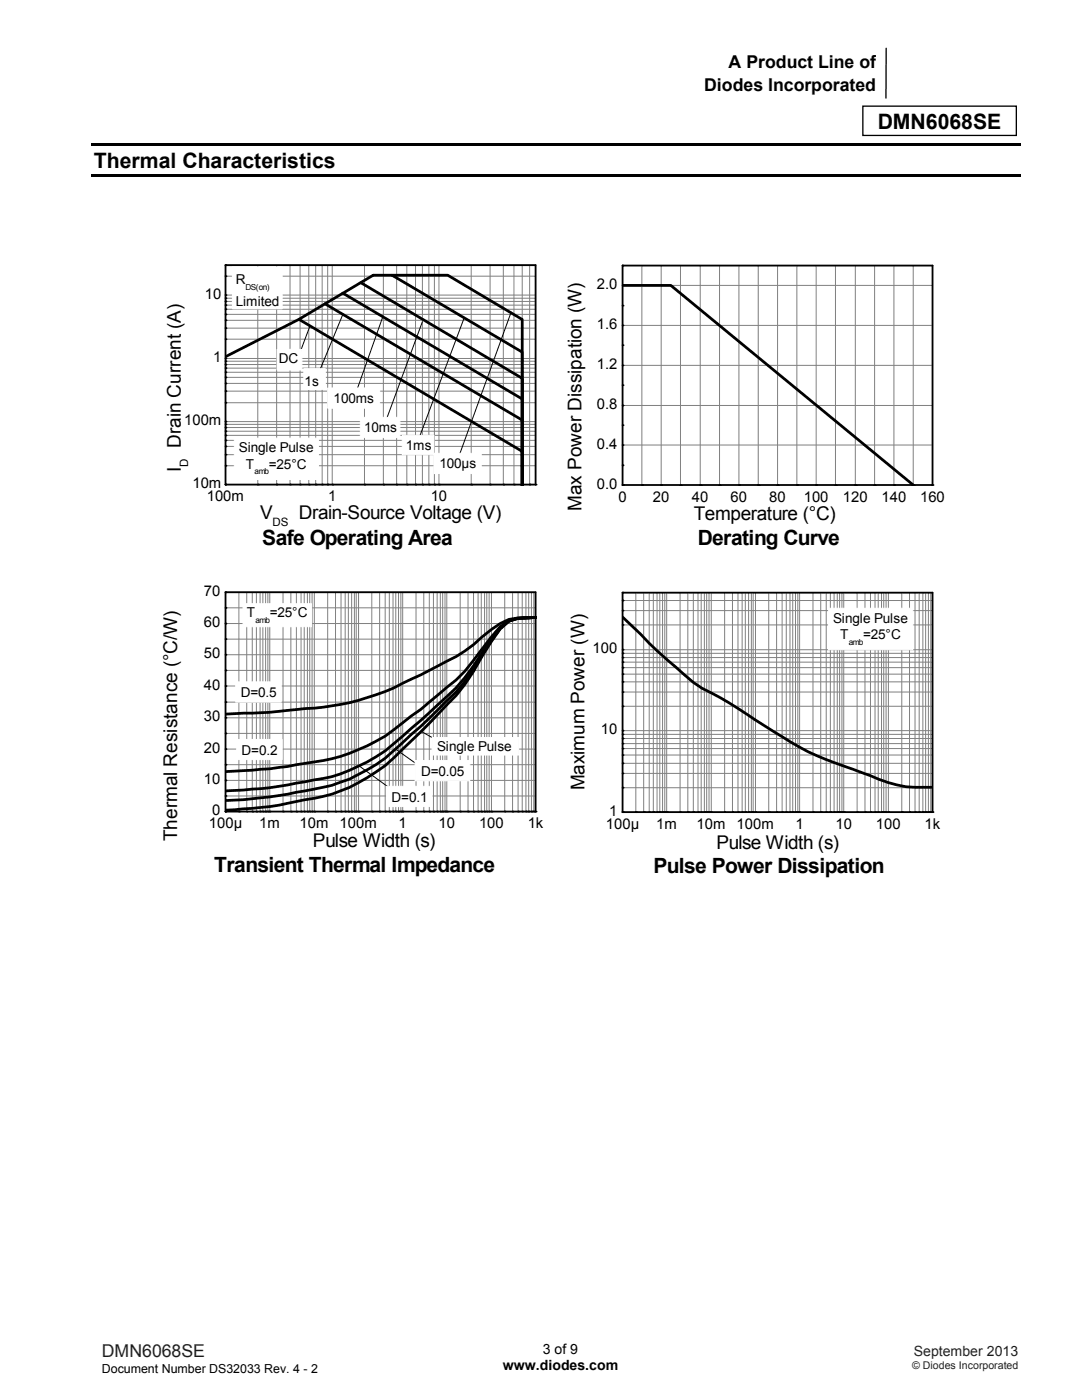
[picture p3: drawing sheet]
<svg xmlns="http://www.w3.org/2000/svg" width="216mm" height="279mm" viewBox="0 0 216 279" stroke-linecap="round" stroke-linejoin="round" font-family="sans-serif">
<path d="M176.8 9.6v10M172.2 21.2h30.6v5.8h-30.6z" fill="none" stroke="#000" stroke-width=".26"/>
<g fill="#000">
<path d="M18.2 28.6h185.5v.5h-185.5zM18.2 34.7h185.5v.5h-185.5z"/>
<circle cx="45" cy="59.5" r=".18"/>
<circle cx="45" cy="55.1" r=".18"/>
<circle cx="45" cy="58.9" r=".18"/>
<circle cx="45" cy="52.9" r=".18"/>
<circle cx="45" cy="60.2" r=".18"/>
<circle cx="45" cy="61.7" r=".18"/>
<circle cx="45" cy="76.5" r=".18"/>
<circle cx="45" cy="72.7" r=".18"/>
<circle cx="45" cy="60.9" r=".18"/>
<circle cx="45" cy="74.3" r=".18"/>
<circle cx="45" cy="71.5" r=".18"/>
<circle cx="45" cy="63.9" r=".18"/>
<circle cx="45" cy="62.7" r=".18"/>
<circle cx="45" cy="78.1" r=".18"/>
<circle cx="45" cy="75.3" r=".18"/>
<circle cx="45" cy="73.5" r=".18"/>
<circle cx="45" cy="67.7" r=".18"/>
<circle cx="45" cy="72.1" r=".18"/>
<circle cx="45" cy="65.5" r=".18"/>
<circle cx="45" cy="89.1" r=".18"/>
<circle cx="45" cy="80.4" r=".18"/>
<circle cx="45" cy="96.7" r=".18"/>
<circle cx="45" cy="92.9" r=".18"/>
<circle cx="45" cy="90.7" r=".18"/>
<circle cx="45" cy="86.9" r=".18"/>
<circle cx="45" cy="86.1" r=".18"/>
<circle cx="45" cy="85.3" r=".18"/>
<circle cx="45" cy="84.7" r=".18"/>
<circle cx="45" cy="84.1" r=".18"/>
<circle cx="45" cy="87.9" r=".18"/>
<circle cx="51.4" cy="96.7" r=".18"/>
<circle cx="55.2" cy="96.7" r=".18"/>
<circle cx="57.9" cy="96.7" r=".18"/>
<circle cx="59.9" cy="96.7" r=".18"/>
<circle cx="61.6" cy="96.7" r=".18"/>
<circle cx="63" cy="96.7" r=".18"/>
<circle cx="64.3" cy="96.7" r=".18"/>
<circle cx="65.4" cy="96.7" r=".18"/>
<circle cx="66.3" cy="96.7" r=".18"/>
<circle cx="72.7" cy="96.7" r=".18"/>
<circle cx="76.5" cy="96.7" r=".18"/>
<circle cx="79.1" cy="96.7" r=".18"/>
<circle cx="81.2" cy="96.7" r=".18"/>
<circle cx="82.9" cy="96.7" r=".18"/>
<circle cx="84.3" cy="96.7" r=".18"/>
<circle cx="85.6" cy="96.7" r=".18"/>
<circle cx="86.7" cy="96.7" r=".18"/>
<circle cx="87.6" cy="96.7" r=".18"/>
<circle cx="94" cy="96.7" r=".18"/>
<circle cx="97.8" cy="96.7" r=".18"/>
<circle cx="100.4" cy="96.7" r=".18"/>
<circle cx="102.6" cy="96.7" r=".18"/>
<circle cx="104.2" cy="96.7" r=".18"/>
<circle cx="105.7" cy="96.7" r=".18"/>
<circle cx="106.9" cy="96.7" r=".18"/>
</g>
<g fill="none" stroke="#808080" stroke-width=".2">
<path d="M45 59.5h61.9M45 55.1h61.9M45 58.9h61.9M51.4 52.9v43.8M55.2 52.9v43.8M57.9 52.9v43.8M59.9 52.9v43.8M61.6 52.9v43.8M63 52.9v43.8M64.3 52.9v43.8M65.4 52.9v43.8M66.3 52.9v43.8"/>
<path d="M72.7 52.9v43.8M76.5 52.9v43.8M79.1 52.9v43.8M81.2 52.9v43.8M82.9 52.9v43.8M84.3 52.9v43.8M85.6 52.9v43.8M86.7 52.9v43.8M87.6 52.9v43.8M94 52.9v43.8M97.8 52.9v43.8M100.4 52.9v43.8"/>
<path d="M102.6 52.9v43.8M104.2 52.9v43.8M105.7 52.9v43.8M124.2 57h61.9M128.1 53v43.8M131.9 53v43.8M135.8 53v43.8M139.7 53v43.8M143.6 53v43.8M147.4 53v43.8M151.3 53v43.8M155.2 53v43.8"/>
<path d="M159 53v43.8M162.9 53v43.8M166.7 53v43.8M170.7 53v43.8M174.5 53v43.8M178.4 53v43.8M182.2 53v43.8M45 78.1h61.9M45 76.5h61.9M45 75.3h61.9M45 74.3h61.9M45 73.5h61.9"/>
<path d="M45 72.7h61.9M45 72.1h61.9M45 67.7h61.9M45 65.5h61.9M45 63.9h61.9M45 62.7h61.9M45 61.7h61.9M45 60.9h61.9M45 60.2h61.9M45 71.5h61.9M124.2 72.9h61.9M124.2 64.9h61.9"/>
<path d="M45 92.9h61.9M45 90.7h61.9M45 89.1h61.9M45 87.9h61.9M45 86.9h61.9M45 86.1h61.9M45 85.3h61.9M45 84.7h61.9M45 80.4h61.9M45 84.1h61.9M124.2 88.8h61.9M124.2 80.9h61.9"/>
<path d="M47.7 118.2v43.8M49.2 118.2v43.8M50.3 118.2v43.8M51.2 118.2v43.8M51.9 118.2v43.8M52.5 118.2v43.8M53 118.2v43.8M53.4 118.2v43.8M53.8 118.2v43.8M56.5 118.2v43.8M58 118.2v43.8M59.1 118.2v43.8"/>
<path d="M60.1 118.2v43.8M60.7 118.2v43.8M61.3 118.2v43.8M61.8 118.2v43.8M62.3 118.2v43.8M62.7 118.2v43.8M65.4 118.2v43.8M67 118.2v43.8M68.1 118.2v43.8M68.9 118.2v43.8M69.5 118.2v43.8M70.2 118.2v43.8"/>
<path d="M70.7 118.2v43.8M71.1 118.2v43.8M71.5 118.2v43.8M74.2 118.2v43.8M75.8 118.2v43.8M76.9 118.2v43.8M77.7 118.2v43.8M78.4 118.2v43.8M79 118.2v43.8M79.5 118.2v43.8M80 118.2v43.8M80.3 118.2v43.8"/>
<path d="M83 118.2v43.8M84.6 118.2v43.8M85.7 118.2v43.8M86.5 118.2v43.8M87.2 118.2v43.8M87.9 118.2v43.8M88.3 118.2v43.8M88.8 118.2v43.8M89.2 118.2v43.8M91.8 118.2v43.8M93.4 118.2v43.8M94.5 118.2v43.8"/>
<path d="M95.4 118.2v43.8M96 118.2v43.8M96.7 118.2v43.8M97.1 118.2v43.8M97.6 118.2v43.8M98.1 118.2v43.8M100.7 118.2v43.8M102.3 118.2v43.8M103.4 118.2v43.8M104.2 118.2v43.8M104.9 118.2v43.8M105.5 118.2v43.8"/>
<path d="M106 118.2v43.8M106.5 118.2v43.8M124.2 119.8h61.9M126.9 118.3v43.8M128.4 118.3v43.8M129.5 118.3v43.8M130.4 118.3v43.8M131.1 118.3v43.8M131.7 118.3v43.8M132.2 118.3v43.8M132.7 118.3v43.8M133 118.3v43.8"/>
<path d="M135.7 118.3v43.8M137.2 118.3v43.8M138.3 118.3v43.8M139.3 118.3v43.8M139.9 118.3v43.8M140.5 118.3v43.8M141 118.3v43.8M141.5 118.3v43.8M141.9 118.3v43.8M144.6 118.3v43.8M146.2 118.3v43.8M147.3 118.3v43.8"/>
<path d="M148.1 118.3v43.8M148.7 118.3v43.8M149.4 118.3v43.8M149.9 118.3v43.8M150.3 118.3v43.8M150.7 118.3v43.8M153.4 118.3v43.8M155 118.3v43.8M156.1 118.3v43.8M156.9 118.3v43.8M157.6 118.3v43.8M158.2 118.3v43.8"/>
<path d="M158.7 118.3v43.8M159.2 118.3v43.8M159.6 118.3v43.8M162.2 118.3v43.8M163.8 118.3v43.8M164.9 118.3v43.8M165.7 118.3v43.8M166.4 118.3v43.8M167.1 118.3v43.8M167.5 118.3v43.8M168 118.3v43.8M168.4 118.3v43.8"/>
<path d="M171 118.3v43.8M172.6 118.3v43.8M173.7 118.3v43.8M174.6 118.3v43.8M175.2 118.3v43.8M175.9 118.3v43.8M176.3 118.3v43.8M176.8 118.3v43.8M177.3 118.3v43.8M179.9 118.3v43.8M181.5 118.3v43.8M182.6 118.3v43.8"/>
<path d="M183.4 118.3v43.8M184.1 118.3v43.8M184.7 118.3v43.8M185.3 118.3v43.8M185.7 118.3v43.8M45 133.8h61.9M45 127.6h61.9M45 121.3h61.9M45 136.9h61.9M45 130.7h61.9M45 124.4h61.9M124.2 138.1h61.9"/>
<path d="M124.2 136.1h61.9M124.2 134.5h61.9M124.2 133.2h61.9M124.2 132.1h61.9M124.2 131.2h61.9M124.2 130.4h61.9M124.2 124.7h61.9M124.2 121.9h61.9M124.2 129.7h61.9M45 158.9h61.9M45 152.6h61.9M45 146.4h61.9"/>
<path d="M45 140.1h61.9M45 155.7h61.9M45 149.5h61.9M45 143.3h61.9M124.2 157.2h61.9M124.2 154.3h61.9M124.2 152.3h61.9M124.2 150.7h61.9M124.2 149.4h61.9M124.2 148.4h61.9M124.2 147.4h61.9M124.2 146.6h61.9"/>
<path d="M124.2 140.9h61.9M124.2 145.8h61.9"/>
</g>
<g fill="none" stroke="#000" stroke-width=".55">
<path d="M68.4 58.5l35.8 21.1v17.2M72 56.4l32.2 19.1v21.3M78.2 54.9l26 15.4v26.5M124.2 57h9.7l48.3 39.8M45 71.2l14.6-7.4 14.9-8.9h14.8l14.9 8.9v33M59.7 63.8l44.5 26.3v6.7M64.8 60.6l39.4 23.2v13M107 123.2h-1.9a9.2 9.2 0 0 0-7 2.4l-1.9 1.5a24.8 24.8 0 0 1-7 4.9l-7.1 3.5a48.6 48.6 0 0 1-21.2 5.9 146.4 146.4 0 0 1-15.9 1.1M107 123.2h-1.9a7.6 7.6 0 0 0-7 3.9l-5.4 6.9-1.7 1.7-7.1 5.9-1.8 1.3a46.1 46.1 0 0 1-7.1 5 35.2 35.2 0 0 1-14.1 4.4 118.2 118.2 0 0 1-15.9 1.7M107 123.2l-3.7 .2-1.7 .5-1.8 1.4-3.6 4.9a38.6 38.6 0 0 1-8.8 10.4l-5.3 4.8a56.3 56.3 0 0 1-7.1 5.6 32.1 32.1 0 0 1-12.3 4.6 87.1 87.1 0 0 1-17.7 2.2M107 123.2l-3.7 .2-1.7 .6-1.8 1.4-3.6 5.2a33.3 33.3 0 0 1-7 9.2l-5.3 5.2-1.8 1.6a62.9 62.9 0 0 1-7.1 6 36.2 36.2 0 0 1-15.9 5.5 92.5 92.5 0 0 1-14.1 1.7M107 123.2l-3.7 .2-1.7 .6-1.8 1.5-3.6 5.4a34.7 34.7 0 0 1-7 9.8l-7.1 7.1a47.4 47.4 0 0 1-7.1 6.3 31.2 31.2 0 0 1-14.1 5.5 83.8 83.8 0 0 1-15.9 2.1"/>
<path d="M124.2 123.1l3.6 3.4a127.5 127.5 0 0 0 10.5 9.7l1.8 1.2 5.3 2.8a224.3 224.3 0 0 0 15.9 9.9l3.6 1.5 8.8 3.2a23.9 23.9 0 0 0 12.5 2.3"/>
</g>
<path d="M45 52.9h61.9v43.8h-61.9z" fill="none" stroke="#000" stroke-width=".37"/>
<path d="M61.9 64.9l-2.5 6.6M68.4 62.7l-4.9 12.1M76.4 63.2l-5.2 14.8M84.3 64.2l-7.1 19.2M92.6 63.4l-9.2 24.7" fill="none" stroke="#000" stroke-width=".2"/>
<path d="M46.8 87.4h16.7v8.3h-16.7z" fill-rule="evenodd" fill="#fff" stroke="#fff" stroke-width=".2"/>
<g fill="#fff">
<path d="M47.7 87.8h14.8v3.1h-14.8z"/>
<path d="M49 91.1h1.8v3.1h-1.8z"/>
<path d="M50.8 93.2h2.9v1.8h-2.9z"/>
<path d="M53.6 91.1h7.6v3.1h-7.6z"/>
</g>
<g fill="#fff" stroke="#fff" stroke-width=".2">
<path d="M46.4 53.3h9.9v8.3h-9.9z" fill-rule="evenodd"/>
<path d="M86.6 90.5h9.4v4h-9.4z" fill-rule="evenodd"/>
</g>
<path d="M102 62.3l-10.8 29.8" fill="none" stroke="#000" stroke-width=".2"/>
<path d="M87.7 91.1h7.3v3h-7.3z" fill="#fff"/>
<path d="M80.3 86.9h6.3v3.8h-6.3z" fill-rule="evenodd" fill="#fff" stroke="#fff" stroke-width=".2"/>
<path d="M81 87.4h5.1v3h-5.1z" fill="#fff"/>
<path d="M71.9 83.3h7.9v4h-7.9z" fill-rule="evenodd" fill="#fff" stroke="#fff" stroke-width=".2"/>
<path d="M72.6 83.7h6.7v3h-6.7z" fill="#fff"/>
<path d="M65.4 77.4h10.4v4.1h-10.4z" fill-rule="evenodd" fill="#fff" stroke="#fff" stroke-width=".2"/>
<path d="M66.6 78h8.1v3h-8.1z" fill="#fff"/>
<path d="M60.6 73.6h4.3v4.1h-4.3z" fill-rule="evenodd" fill="#fff" stroke="#fff" stroke-width=".2"/>
<path d="M60.8 74.6h2.8v3.1h-2.8z" fill="#fff"/>
<path d="M55.3 69.7h4.9v4.2h-4.9z" fill-rule="evenodd" fill="#fff" stroke="#fff" stroke-width=".2"/>
<path d="M55.6 70h3.9v3.1h-3.9z" fill="#fff"/>
<g fill="#000">
<circle cx="124.2" cy="57" r=".18"/>
<circle cx="124.2" cy="53" r=".18"/>
<circle cx="124.2" cy="61" r=".18"/>
<circle cx="124.2" cy="64.9" r=".18"/>
<circle cx="124.2" cy="76.9" r=".18"/>
<circle cx="124.2" cy="72.9" r=".18"/>
<circle cx="124.2" cy="68.9" r=".18"/>
<circle cx="124.2" cy="96.8" r=".18"/>
<circle cx="124.2" cy="84.9" r=".18"/>
<circle cx="124.2" cy="80.9" r=".18"/>
<circle cx="124.2" cy="92.9" r=".18"/>
<circle cx="124.2" cy="88.8" r=".18"/>
<circle cx="128.1" cy="96.8" r=".18"/>
<circle cx="131.9" cy="96.8" r=".18"/>
<circle cx="135.8" cy="96.8" r=".18"/>
<circle cx="139.7" cy="96.8" r=".18"/>
<circle cx="143.6" cy="96.8" r=".18"/>
<circle cx="147.4" cy="96.8" r=".18"/>
<circle cx="151.3" cy="96.8" r=".18"/>
<circle cx="155.2" cy="96.8" r=".18"/>
<circle cx="159" cy="96.8" r=".18"/>
<circle cx="162.9" cy="96.8" r=".18"/>
<circle cx="166.7" cy="96.8" r=".18"/>
<circle cx="170.7" cy="96.8" r=".18"/>
<circle cx="174.5" cy="96.8" r=".18"/>
<circle cx="178.4" cy="96.8" r=".18"/>
<circle cx="182.2" cy="96.8" r=".18"/>
<circle cx="186.1" cy="96.8" r=".18"/>
<circle cx="45" cy="118.2" r=".18"/>
<circle cx="45" cy="133.8" r=".18"/>
<circle cx="45" cy="127.6" r=".18"/>
<circle cx="45" cy="130.7" r=".18"/>
<circle cx="45" cy="121.3" r=".18"/>
<circle cx="45" cy="136.9" r=".18"/>
<circle cx="45" cy="124.4" r=".18"/>
<circle cx="45" cy="140.1" r=".18"/>
<circle cx="45" cy="146.4" r=".18"/>
<circle cx="45" cy="158.9" r=".18"/>
<circle cx="45" cy="155.7" r=".18"/>
<circle cx="45" cy="149.5" r=".18"/>
<circle cx="45" cy="152.6" r=".18"/>
<circle cx="45" cy="143.3" r=".18"/>
<circle cx="45" cy="162" r=".18"/>
<circle cx="47.7" cy="162" r=".18"/>
<circle cx="49.2" cy="162" r=".18"/>
<circle cx="50.3" cy="162" r=".18"/>
<circle cx="51.2" cy="162" r=".18"/>
<circle cx="51.9" cy="162" r=".18"/>
<circle cx="52.5" cy="162" r=".18"/>
<circle cx="53" cy="162" r=".18"/>
<circle cx="53.4" cy="162" r=".18"/>
<circle cx="53.8" cy="162" r=".18"/>
<circle cx="56.5" cy="162" r=".18"/>
<circle cx="58" cy="162" r=".18"/>
<circle cx="59.1" cy="162" r=".18"/>
<circle cx="60.1" cy="162" r=".18"/>
<circle cx="60.7" cy="162" r=".18"/>
<circle cx="61.3" cy="162" r=".18"/>
<circle cx="61.8" cy="162" r=".18"/>
<circle cx="62.3" cy="162" r=".18"/>
<circle cx="62.7" cy="162" r=".18"/>
<circle cx="65.4" cy="162" r=".18"/>
<circle cx="67" cy="162" r=".18"/>
<circle cx="68.1" cy="162" r=".18"/>
<circle cx="68.9" cy="162" r=".18"/>
<circle cx="69.5" cy="162" r=".18"/>
<circle cx="70.2" cy="162" r=".18"/>
<circle cx="70.7" cy="162" r=".18"/>
<circle cx="71.1" cy="162" r=".18"/>
<circle cx="71.5" cy="162" r=".18"/>
<circle cx="74.2" cy="162" r=".18"/>
<circle cx="75.8" cy="162" r=".18"/>
<circle cx="76.9" cy="162" r=".18"/>
<circle cx="77.7" cy="162" r=".18"/>
<circle cx="78.4" cy="162" r=".18"/>
<circle cx="79" cy="162" r=".18"/>
<circle cx="79.5" cy="162" r=".18"/>
<circle cx="80" cy="162" r=".18"/>
<circle cx="80.3" cy="162" r=".18"/>
<circle cx="83" cy="162" r=".18"/>
<circle cx="84.6" cy="162" r=".18"/>
<circle cx="85.7" cy="162" r=".18"/>
<circle cx="86.5" cy="162" r=".18"/>
<circle cx="87.2" cy="162" r=".18"/>
<circle cx="87.9" cy="162" r=".18"/>
<circle cx="88.3" cy="162" r=".18"/>
<circle cx="88.8" cy="162" r=".18"/>
<circle cx="89.2" cy="162" r=".18"/>
<circle cx="91.8" cy="162" r=".18"/>
<circle cx="93.4" cy="162" r=".18"/>
<circle cx="94.5" cy="162" r=".18"/>
<circle cx="95.4" cy="162" r=".18"/>
<circle cx="96" cy="162" r=".18"/>
<circle cx="96.7" cy="162" r=".18"/>
<circle cx="97.1" cy="162" r=".18"/>
<circle cx="97.6" cy="162" r=".18"/>
<circle cx="98.1" cy="162" r=".18"/>
<circle cx="100.7" cy="162" r=".18"/>
<circle cx="102.3" cy="162" r=".18"/>
<circle cx="103.4" cy="162" r=".18"/>
<circle cx="104.2" cy="162" r=".18"/>
<circle cx="104.9" cy="162" r=".18"/>
<circle cx="105.5" cy="162" r=".18"/>
<circle cx="106" cy="162" r=".18"/>
<circle cx="106.5" cy="162" r=".18"/>
<circle cx="106.9" cy="162" r=".18"/>
</g>
<path d="M124.2 53h61.9v43.8h-61.9zM45 118.2h61.9v43.8h-61.9z" fill="none" stroke="#000" stroke-width=".37"/>
<path d="M79.1 149.6l6.9 4.9M84.1 146l6.2 3.5" fill="none" stroke="#000" stroke-width=".2"/>
<path d="M48.5 120.5h13.7v4.6h-13.7z" fill-rule="evenodd" fill="#fff" stroke="#fff" stroke-width=".2"/>
<g fill="#fff">
<path d="M49.2 120.8h1.8v3h-1.8z"/>
<path d="M51 122.9h2.8v1.8h-2.8z"/>
<path d="M53.8 120.8h7.6v3h-7.6z"/>
</g>
<path d="M71.8 153l8.9 6.4" fill="none" stroke="#000" stroke-width=".2"/>
<path d="M47 136.1h9.1v4h-9.1z" fill-rule="evenodd" fill="#fff" stroke="#fff" stroke-width=".2"/>
<path d="M48 136.7h7.2v3h-7.2z" fill="#fff"/>
<path d="M47.2 147.6h9.1v4h-9.1z" fill-rule="evenodd" fill="#fff" stroke="#fff" stroke-width=".2"/>
<path d="M48.2 148.2h7.2v3h-7.2z" fill="#fff"/>
<path d="M77.1 156.9h9.1v4.1h-9.1z" fill-rule="evenodd" fill="#fff" stroke="#fff" stroke-width=".2"/>
<path d="M78.1 157.5h7.2v3h-7.2z" fill="#fff"/>
<path d="M86.2 147.2h17.3v3.5h-17.3z" fill-rule="evenodd" fill="#fff" stroke="#fff" stroke-width=".2"/>
<path d="M87.2 147.4h14.9v3.1h-14.9z" fill="#fff"/>
<path d="M82.8 151.8h10.9v4h-10.9z" fill-rule="evenodd" fill="#fff" stroke="#fff" stroke-width=".2"/>
<path d="M84 152.4h8.6v3h-8.6z" fill="#fff"/>
<g fill="#000">
<circle cx="124.2" cy="119.8" r=".18"/>
<circle cx="124.2" cy="118.3" r=".18"/>
<circle cx="124.2" cy="134.5" r=".18"/>
<circle cx="124.2" cy="131.2" r=".18"/>
<circle cx="124.2" cy="121.9" r=".18"/>
<circle cx="124.2" cy="136.1" r=".18"/>
<circle cx="124.2" cy="132.1" r=".18"/>
<circle cx="124.2" cy="129.7" r=".18"/>
<circle cx="124.2" cy="133.2" r=".18"/>
<circle cx="124.2" cy="130.4" r=".18"/>
<circle cx="124.2" cy="124.7" r=".18"/>
<circle cx="124.2" cy="138.1" r=".18"/>
<circle cx="124.2" cy="145.8" r=".18"/>
<circle cx="124.2" cy="150.7" r=".18"/>
<circle cx="124.2" cy="148.4" r=".18"/>
<circle cx="124.2" cy="140.9" r=".18"/>
<circle cx="124.2" cy="149.4" r=".18"/>
<circle cx="124.2" cy="147.4" r=".18"/>
<circle cx="124.2" cy="146.6" r=".18"/>
<circle cx="124.2" cy="157.2" r=".18"/>
<circle cx="124.2" cy="152.3" r=".18"/>
<circle cx="124.2" cy="154.3" r=".18"/>
<circle cx="124.2" cy="162.1" r=".18"/>
<circle cx="126.9" cy="162.1" r=".18"/>
<circle cx="128.4" cy="162.1" r=".18"/>
<circle cx="129.5" cy="162.1" r=".18"/>
<circle cx="130.4" cy="162.1" r=".18"/>
<circle cx="131.1" cy="162.1" r=".18"/>
<circle cx="131.7" cy="162.1" r=".18"/>
<circle cx="132.2" cy="162.1" r=".18"/>
<circle cx="132.7" cy="162.1" r=".18"/>
<circle cx="133" cy="162.1" r=".18"/>
<circle cx="135.7" cy="162.1" r=".18"/>
<circle cx="137.2" cy="162.1" r=".18"/>
<circle cx="138.3" cy="162.1" r=".18"/>
<circle cx="139.3" cy="162.1" r=".18"/>
<circle cx="139.9" cy="162.1" r=".18"/>
<circle cx="140.5" cy="162.1" r=".18"/>
<circle cx="141" cy="162.1" r=".18"/>
<circle cx="141.5" cy="162.1" r=".18"/>
<circle cx="141.9" cy="162.1" r=".18"/>
<circle cx="144.6" cy="162.1" r=".18"/>
<circle cx="146.2" cy="162.1" r=".18"/>
<circle cx="147.3" cy="162.1" r=".18"/>
<circle cx="148.1" cy="162.1" r=".18"/>
<circle cx="148.7" cy="162.1" r=".18"/>
<circle cx="149.4" cy="162.1" r=".18"/>
<circle cx="149.9" cy="162.1" r=".18"/>
<circle cx="150.3" cy="162.1" r=".18"/>
<circle cx="150.7" cy="162.1" r=".18"/>
<circle cx="153.4" cy="162.1" r=".18"/>
<circle cx="155" cy="162.1" r=".18"/>
<circle cx="156.1" cy="162.1" r=".18"/>
<circle cx="156.9" cy="162.1" r=".18"/>
<circle cx="157.6" cy="162.1" r=".18"/>
<circle cx="158.2" cy="162.1" r=".18"/>
<circle cx="158.7" cy="162.1" r=".18"/>
<circle cx="159.2" cy="162.1" r=".18"/>
<circle cx="159.6" cy="162.1" r=".18"/>
<circle cx="162.2" cy="162.1" r=".18"/>
<circle cx="163.8" cy="162.1" r=".18"/>
<circle cx="164.9" cy="162.1" r=".18"/>
<circle cx="165.7" cy="162.1" r=".18"/>
<circle cx="166.4" cy="162.1" r=".18"/>
<circle cx="167.1" cy="162.1" r=".18"/>
<circle cx="167.5" cy="162.1" r=".18"/>
<circle cx="168" cy="162.1" r=".18"/>
<circle cx="168.4" cy="162.1" r=".18"/>
<circle cx="171" cy="162.1" r=".18"/>
<circle cx="172.6" cy="162.1" r=".18"/>
<circle cx="173.7" cy="162.1" r=".18"/>
<circle cx="174.6" cy="162.1" r=".18"/>
<circle cx="175.2" cy="162.1" r=".18"/>
<circle cx="175.9" cy="162.1" r=".18"/>
<circle cx="176.3" cy="162.1" r=".18"/>
<circle cx="176.8" cy="162.1" r=".18"/>
<circle cx="177.3" cy="162.1" r=".18"/>
<circle cx="179.9" cy="162.1" r=".18"/>
<circle cx="181.5" cy="162.1" r=".18"/>
<circle cx="182.6" cy="162.1" r=".18"/>
<circle cx="183.4" cy="162.1" r=".18"/>
<circle cx="184.1" cy="162.1" r=".18"/>
<circle cx="184.7" cy="162.1" r=".18"/>
<circle cx="185.3" cy="162.1" r=".18"/>
<circle cx="185.7" cy="162.1" r=".18"/>
<circle cx="186.1" cy="162.1" r=".18"/>
</g>
<path d="M124.2 118.3h61.9v43.8h-61.9z" fill="none" stroke="#000" stroke-width=".37"/>
<path d="M165.3 121.4h16.8v8.3h-16.8z" fill-rule="evenodd" fill="#fff" stroke="#fff" stroke-width=".2"/>
<g fill="#fff">
<path d="M166.2 121.8h14.9v3h-14.9z"/>
<path d="M167.6 125.1h1.8v3h-1.8z"/>
<path d="M169.4 127.2h2.9v1.8h-2.9z"/>
<path d="M172.2 125.1h7.5v3h-7.5z"/>
</g>
<g font-size="4.2">
<text x="175.1" y="25.8">DMN6068SE</text>
<text x="18.7" y="33.4">Thermal Characteristics</text>
<text x="52.3" y="108.7">Safe Operating Area</text>
<text x="139.3" y="108.8">Derating Curve</text>
<text x="42.7" y="174.1">Transient Thermal Impedance</text>
<text x="130.4" y="174.2">Pulse Power Dissipation</text>
</g>
<g font-size="3.8">
<text x="36.1" y="89.4" transform="rotate(-90 36.1 89.4)">Drain Current (A)</text>
<text x="36.1" y="94.1" transform="rotate(-90 36.1 94.1)">I</text>
<text x="116.1" y="101.9" transform="rotate(-90 116.1 101.9)">Max Power Dissipation (W)</text>
<text x="51.9" y="103.5">V</text>
<text x="59.6" y="103.5">Drain-Source Voltage (V)</text>
<text x="138.5" y="103.9">Temperature (°C)</text>
<text x="116.6" y="157.8" transform="rotate(-90 116.6 157.8)">Maximum Power (W)</text>
<text x="35.4" y="167.9" transform="rotate(-90 35.4 167.9)">Thermal Resistance (°C/W)</text>
<text x="62.4" y="169">Pulse Width (s)</text>
<text x="142.9" y="169.5">Pulse Width (s)</text>
</g>
<g font-size="3.5">
<text x="145.4" y="13.6">A Product Line o</text>
<text x="173.6" y="13.6">f</text>
<text x="140.5" y="18.1">Diodes Incorporated</text>
</g>
<text font-size="3.5" fill="#231f20" x="20.3" y="270.9">DMN6068SE</text>
<g font-size="3">
<text x="40.9" y="59.6">10</text>
<text x="119.1" y="57.7">2.0</text>
<text x="119.1" y="65.7">1.6</text>
<text x="42.5" y="72.3">1</text>
<text x="119.1" y="73.7">1.2</text>
<text x="119.1" y="81.6">0.8</text>
<text x="36.7" y="84.9">100m</text>
<text x="119.1" y="89.5">0.4</text>
<text x="38.4" y="97.4">10m</text>
<text x="41.3" y="100">100m</text>
<text x="65.5" y="100">1</text>
<text x="85.9" y="100">10</text>
<text x="119.1" y="97.5">0.0</text>
<text x="123.4" y="100.1">0</text>
<text x="130.3" y="100.1">20</text>
<text x="138.1" y="100.1">40</text>
<text x="145.8" y="100.1">60</text>
<text x="153.5" y="100.1">80</text>
<text x="160.4" y="100.1">100</text>
<text x="168.2" y="100.1">120</text>
<text x="175.9" y="100.1">140</text>
<text x="183.6" y="100.1">160</text>
<text x="40.7" y="118.9">70</text>
<text x="40.7" y="125.2">60</text>
<text x="40.7" y="131.4">50</text>
<text x="118.3" y="130.4">100</text>
<text x="40.7" y="137.6">40</text>
<text x="40.7" y="144">30</text>
<text x="119.9" y="146.6">10</text>
<text x="40.7" y="150.2">20</text>
<text x="40.7" y="156.5">10</text>
<text x="41.7" y="165.3">100µ</text>
<text x="42.4" y="162.7">0</text>
<text x="51.7" y="165.3">1m</text>
<text x="59.8" y="165.3">10m</text>
<text x="67.8" y="165.3">100m</text>
<text x="79.5" y="165.3">1</text>
<text x="87.5" y="165.3">10</text>
<text x="95.6" y="165.3">100</text>
<text x="105.3" y="165.3">1k</text>
<text x="120.9" y="165.4">100µ</text>
<text x="121.6" y="162.8">1</text>
<text x="130.9" y="165.4">1m</text>
<text x="139" y="165.4">10m</text>
<text x="147" y="165.4">100m</text>
<text x="158.7" y="165.4">1</text>
<text x="166.7" y="165.4">10</text>
<text x="174.8" y="165.4">100</text>
<text x="184.5" y="165.4">1k</text>
</g>
<g font-size="2.8">
<text x="100.3" y="273.5">www.diodes.com</text>
<text x="108.3" y="270.2">3 of 9</text>
</g>
<text font-size="2.8" fill="#231f20" x="182.3" y="270.6">September 2013</text>
<g font-size="2.7">
<text x="47" y="56.7">R</text>
<text x="47" y="61">Limited</text>
<text x="55.6" y="72.5">DC</text>
<text x="60.8" y="77.1">1s</text>
<text x="66.6" y="80.5">100ms</text>
<text x="72.6" y="86.1">10ms</text>
<text x="81" y="89.8">1ms</text>
<text x="47.7" y="90.3">Single Pulse</text>
<text x="49" y="93.6">T</text>
<text x="53.6" y="93.6">=25°C</text>
<text x="87.7" y="93.5">100µs</text>
<text x="49.2" y="123.2">T</text>
<text x="53.8" y="123.2">=25°C</text>
<text x="166.2" y="124.2">Single Pulse</text>
<text x="167.6" y="127.6">T</text>
<text x="172.2" y="127.6">=25°C</text>
<text x="48" y="139.1">D=0.5</text>
<text x="87.2" y="149.9">Single Pulse</text>
<text x="48.2" y="150.6">D=0.2</text>
<text x="84" y="154.8">D=0.05</text>
<text x="78.1" y="160">D=0.1</text>
</g>
<text font-size="2.5" x="20.3" y="274">Document Number DS32033 Rev. 4 - 2</text>
<g font-size="2.3">
<text x="37.6" y="93.1" transform="rotate(-90 37.6 93.1)">D</text>
<text x="54.4" y="105">DS</text>
</g>
<text font-size="2.1" fill="#231f20" x="182" y="273.2">© Diodes Incorporated</text>
<g font-size="1.6">
<text x="49" y="57.8">DS(on)</text>
<text x="50.8" y="94.7">amb</text>
<text x="51" y="124.3">amb</text>
<text x="169.4" y="128.7">amb</text>
</g>
</svg>
